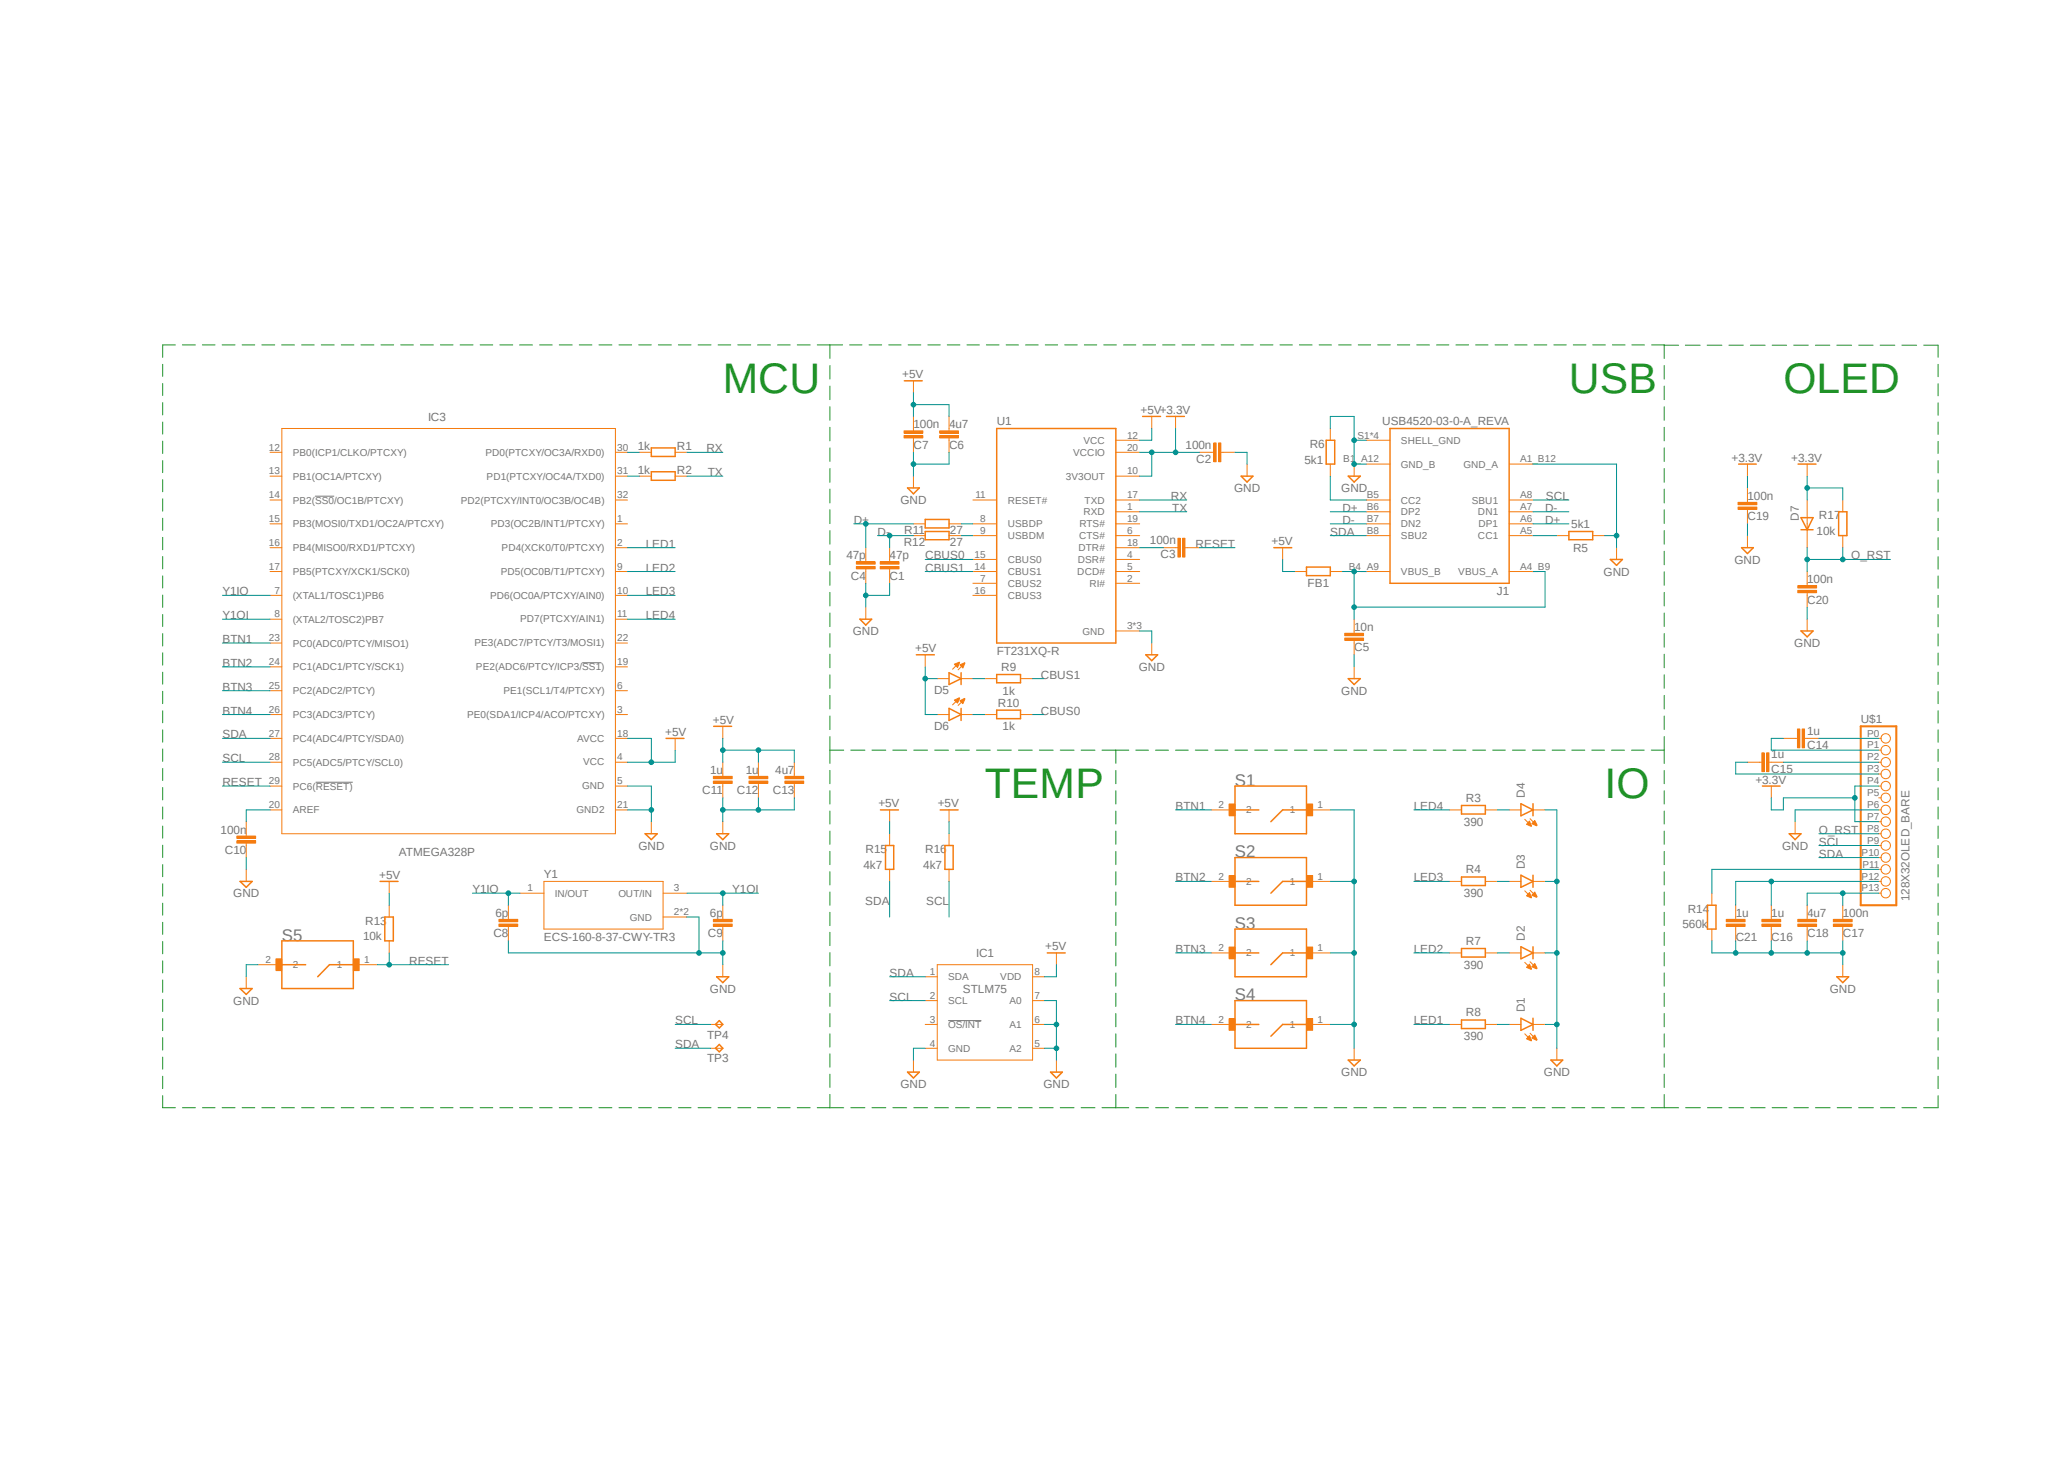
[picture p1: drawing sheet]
<svg xmlns="http://www.w3.org/2000/svg" width="297mm" height="210mm" viewBox="0 0 297 210" stroke-linecap="round" stroke-linejoin="round" font-family="sans-serif">
<path d="M0 24.9l297.1 160.1M297.1 24.9l-297.1 160.1" fill="none" stroke="#fff" stroke-width=".14"/>
<path d="M45.3 71.4h2.8M83.8 95.3h2.7M45.4 112.5h5.4M136.4 146.8h4.8" fill="none" stroke="#757575" stroke-width=".14"/>
<path d="M218.9 146.5l1.7 .9-1.7 .8zM220.6 146.5v1.7" fill="none" stroke="#f57c10" stroke-width=".21"/>
<path d="M217.2 147.4h1.7M219.4 148.7l.9 .9M220.2 148.6l.9 1M220.6 147.4h1.7" fill="none" stroke="#f57c10" stroke-width=".14"/>
<path d="M220.1 149l.2 .7-.6-.3z" fill-rule="evenodd" fill="#f57c10"/>
<path d="M220.1 149l.2 .7-.6-.3z" fill="none" stroke="#f57c10" stroke-width=".14"/>
<path d="M220.9 148.9l.3 .7h-.1l-.7-.3z" fill-rule="evenodd" fill="#f57c10"/>
<path d="M217.2 137.1h1.7M219.4 138.4l.9 1M220.2 138.3l.9 1M220.6 137.1h1.7M220.9 148.9l.3 .7h-.1l-.7-.3z" fill="none" stroke="#f57c10" stroke-width=".14"/>
<path d="M218.9 136.2l1.7 .9-1.7 .8zM220.6 136.2v1.7" fill="none" stroke="#f57c10" stroke-width=".21"/>
<path d="M220.1 138.7l.2 .7-.6-.3z" fill-rule="evenodd" fill="#f57c10"/>
<path d="M220.1 138.7l.2 .7-.6-.3z" fill="none" stroke="#f57c10" stroke-width=".14"/>
<path d="M220.9 138.6l.3 .7-.1 .1-.7-.3z" fill-rule="evenodd" fill="#f57c10"/>
<path d="M217.2 126.8h1.7M219.4 128.1l.9 1M220.2 128.1l.9 .9M220.6 126.8h1.7M220.9 138.6l.3 .7-.1 .1-.7-.3z" fill="none" stroke="#f57c10" stroke-width=".14"/>
<path d="M218.9 125.9l1.7 .9-1.7 .8zM220.6 125.9v1.7" fill="none" stroke="#f57c10" stroke-width=".21"/>
<path d="M220.1 128.4l.2 .8-.6-.3z" fill-rule="evenodd" fill="#f57c10"/>
<path d="M220.1 128.4l.2 .8-.6-.3z" fill="none" stroke="#f57c10" stroke-width=".14"/>
<path d="M220.9 128.3l.3 .7-.1 .1-.7-.3z" fill-rule="evenodd" fill="#f57c10"/>
<path d="M217.2 116.5h1.7M219.4 117.9l.9 .9M220.2 117.8l.9 .9M220.6 116.5h1.7M220.9 128.3l.3 .7-.1 .1-.7-.3z" fill="none" stroke="#f57c10" stroke-width=".14"/>
<path d="M218.9 115.6l1.7 .9-1.7 .8zM220.6 115.6v1.7" fill="none" stroke="#f57c10" stroke-width=".21"/>
<path d="M220.1 118.1l.2 .8-.6-.3z" fill-rule="evenodd" fill="#f57c10"/>
<path d="M220.1 118.1l.2 .8-.6-.3z" fill="none" stroke="#f57c10" stroke-width=".14"/>
<path d="M220.9 118l.3 .7-.1 .1-.7-.3z" fill-rule="evenodd" fill="#f57c10"/>
<g fill="none" stroke="#f57c10" stroke-width=".14">
<path d="M38.9 75.4h1.7M38.9 71.9h1.7M38.9 65.1h1.7M38.9 68.5h1.7M38.9 78.8h1.7M40.6 61.6h48v58.3h-48zM88.6 75.4h1.7M88.6 71.9h1.7M88.6 65.1h1.7M88.6 68.5h1.7M88.6 78.8h1.7M194.9 66.8v1.7"/>
<path d="M196.6 66.8h3.4M196.6 75.4h3.4M196.6 77h3.4M196.6 71.9h3.4M196.6 73.6h3.4M196.6 63.3h3.4M217.2 66.8h3.4M217.2 75.4h3.4M217.2 77h3.4M217.2 71.9h3.4M217.2 73.6h3.4M232.6 78.8v1.7"/>
<path d="M38.9 82.2h1.7M38.9 99.4h1.7M38.9 85.6h1.7M38.9 89.1h1.7M38.9 95.9h1.7M38.9 92.5h1.7M88.6 82.2h1.7M88.6 99.4h1.7M88.6 85.6h1.7M88.6 89.1h1.7M88.6 95.9h1.7M88.6 92.5h1.7"/>
<path d="M196.6 82.2h3.4M217.2 82.2h3.4M38.9 113.1h1.7M38.9 109.6h1.7M38.9 106.2h1.7M38.9 102.8h1.7M38.9 116.5h1.7M88.6 113.1h1.7M88.6 109.6h1.7M88.6 106.2h1.7M88.6 102.8h1.7M88.6 116.5h1.7"/>
<path d="M220.9 118l.3 .7-.1 .1-.7-.3zM134.9 138.8h13.7v13.7h-13.7zM131.4 152.5v1.7M133.1 143.9h1.8M133.1 140.5h1.8M133.1 147.4h1.8M133.1 150.8h1.8M148.6 143.9h1.7M148.6 140.5h1.7M148.6 147.4h1.7M148.6 150.8h1.7M152 152.5v1.7"/>
<path d="M194.9 150.8v1.7"/>
</g>
<path d="M194 68.5h1.7l-.8 .8zM200 61.6h17.2v22.3h-17.2zM231.7 80.5h1.8l-.9 .8zM130.6 154.2h1.7l-.9 .9zM151.2 154.2h1.7l-.9 .9zM177.7 143.9h10.3v6.9h-10.3zM177.7 147.4h3.4M188 147.4h-3.4l-1.7 1.7M194 152.5h1.7l-.8 .8z" fill="none" stroke="#f57c10" stroke-width=".21"/>
<path d="M176.9 146.5h.8v1.7h-.8z" fill-rule="evenodd" fill="#f57c10"/>
<path d="M176.9 146.5h.8v1.7h-.8z" fill="none" stroke="#f57c10" stroke-width=".14"/>
<path d="M188 146.5h.9v1.7h-.9z" fill-rule="evenodd" fill="#f57c10"/>
<path d="M174.3 147.4h3.4M188 147.4h3.4M188 146.5h.9v1.7h-.9z" fill="none" stroke="#f57c10" stroke-width=".14"/>
<path d="M177.7 123.4h10.3v6.8h-10.3zM177.7 126.8h3.4M188 126.8h-3.4l-1.7 1.7" fill="none" stroke="#f57c10" stroke-width=".21"/>
<path d="M176.9 125.9h.8v1.7h-.8z" fill-rule="evenodd" fill="#f57c10"/>
<path d="M176.9 125.9h.8v1.7h-.8z" fill="none" stroke="#f57c10" stroke-width=".14"/>
<path d="M188 125.9h.9v1.7h-.9z" fill-rule="evenodd" fill="#f57c10"/>
<path d="M174.3 126.8h3.4M188 126.8h3.4M188 125.9h.9v1.7h-.9z" fill="none" stroke="#f57c10" stroke-width=".14"/>
<path d="M177.7 113.1h10.3v6.8h-10.3zM177.7 116.5h3.4M188 116.5h-3.4l-1.7 1.7" fill="none" stroke="#f57c10" stroke-width=".21"/>
<path d="M176.9 115.7h.8v1.6h-.8z" fill-rule="evenodd" fill="#f57c10"/>
<path d="M176.9 115.7h.8v1.6h-.8z" fill="none" stroke="#f57c10" stroke-width=".14"/>
<path d="M188 115.7h.9v1.6h-.9z" fill-rule="evenodd" fill="#f57c10"/>
<path d="M174.3 116.5h3.4M188 116.5h3.4M188 115.7h.9v1.6h-.9z" fill="none" stroke="#f57c10" stroke-width=".14"/>
<path d="M177.7 133.6h10.3v6.9h-10.3zM177.7 137.1h3.4M188 137.1h-3.4l-1.7 1.7" fill="none" stroke="#f57c10" stroke-width=".21"/>
<path d="M176.9 136.2h.8v1.7h-.8z" fill-rule="evenodd" fill="#f57c10"/>
<path d="M176.9 136.2h.8v1.7h-.8z" fill="none" stroke="#f57c10" stroke-width=".14"/>
<path d="M188 136.2h.9v1.7h-.9z" fill-rule="evenodd" fill="#f57c10"/>
<g fill="none" stroke="#f57c10" stroke-width=".14">
<path d="M131.4 54.8v1.7M131.4 59.9v2.1M136.6 59.9v2.1M165.7 59.9v1.7M169.2 59.9v1.7M124.6 78.8v2M128 78.8v2M130.1 62h2.7v.3h-2.7zM130.1 62.7h2.7v.3h-2.7zM131.4 77h1.7M131.4 75.4h1.7M131.4 63v2.1"/>
<path d="M131.4 68.5v1.7M135.2 62h2.7v.3h-2.7zM135.2 62.7h2.7v.3h-2.7zM136.6 77h1.7M136.6 75.4h1.7M136.6 63v2.1M140 77h3.4M140 75.4h3.4M140 71.9h3.4M160.6 77h3.4M160.6 78.8h3.4M160.6 63.3h3.4"/>
<path d="M160.6 65.1h3.4M160.6 68.5h3.4M160.6 75.4h3.4M160.6 71.9h3.4M160.6 73.6h3.4M167.4 78.8h2.1M169.5 77.4h.3v2.7h-.3zM170.2 77.4h.3v2.7h-.3zM170.5 78.8h2.1M179.5 66.8v1.7M184.6 78.8v1.7M191.4 61.6v1.7"/>
<path d="M191.4 66.8v1.7M224 77h1.8M229.2 77h1.7M123.2 80.8h2.7v.4h-2.7zM123.2 81.5h2.7v.3h-2.7zM124.6 81.9v2M124.6 87.3v1.8M126.7 80.8h2.7v.4h-2.7zM126.7 81.5h2.7v.3h-2.7zM128 81.9v2M134.9 97.6h1.7M138 95.3l-.9 1"/>
<path d="M138.3 97.6h1.7M138.8 95.4l-.9 1M140 82.2h3.4M140 80.5h3.4M140 83.9h3.4M140 85.6h3.4M160.6 82.2h3.4M160.6 90.8h3.4M160.6 80.5h3.4M160.6 83.9h3.4M165.7 92.5v1.7M186.3 82.2h1.7"/>
<path d="M191.4 82.2h1.8M193.5 91.1h2.7v.3h-2.7zM193.5 91.8h2.7v.3h-2.7zM194.9 89.1v2M194.9 92.1v2.1M194.9 95.9v1.7M174.3 137.1h3.4M188 137.1h3.4M188 136.2h.9v1.7h-.9z"/>
</g>
<g fill="none" stroke="#f57c10" stroke-width=".21">
<path d="M130.1 54.8h2.6M164.4 59.9h2.6M167.9 59.9h2.5M130.6 70.2h1.7l-.9 .8zM133.1 76.5h3.5v1.1h-3.5zM133.1 74.7h3.5v1.2h-3.5zM143.4 61.6h17.2v30.9h-17.2zM178.6 68.5h1.7l-.8 .8zM183.3 78.8h2.6M190.8 63.3h1.3v3.5h-1.3zM225.8 76.5h3.4v1.1h-3.4zM123.7 89.1h1.7l-.8 .8z"/>
<path d="M136.6 96.8l1.7 .8-1.7 .9zM138.3 96.8v1.7M164.9 94.2h1.7l-.9 .8zM188 81.6h3.4v1.2h-3.4zM194 97.6h1.7l-.8 .9z"/>
</g>
<path d="M130.1 62.1h2.7M130.1 62.8h2.7M135.2 62.1h2.7M135.2 62.8h2.7M169.7 77.4v2.7M170.3 77.4v2.7M123.2 81h2.7M123.2 81.7h2.7M126.7 81h2.7M126.7 81.7h2.7M193.5 91.3h2.7M193.5 91.9h2.7" fill="none" stroke="#f57c10" stroke-width=".34"/>
<path d="M137.3 95.5l.8-.2-.3 .7z" fill-rule="evenodd" fill="#f57c10"/>
<path d="M137.3 95.5l.8-.2-.3 .7z" fill="none" stroke="#f57c10" stroke-width=".14"/>
<path d="M138.1 95.6l.8-.2-.3 .7z" fill-rule="evenodd" fill="#f57c10"/>
<path d="M138.1 95.6l.8-.2-.3 .7zM134.9 102.8h1.7M138 100.5l-.9 .9M138.3 102.8h1.7M138.8 100.5l-.9 1" fill="none" stroke="#f57c10" stroke-width=".14"/>
<path d="M136.6 101.9l1.7 .9-1.7 .8zM138.3 101.9v1.7" fill="none" stroke="#f57c10" stroke-width=".21"/>
<path d="M137.3 100.7l.7-.3 .1 .1-.3 .6z" fill-rule="evenodd" fill="#f57c10"/>
<path d="M137.3 100.7l.7-.3 .1 .1-.3 .6z" fill="none" stroke="#f57c10" stroke-width=".14"/>
<path d="M138.1 100.8l.7-.3h.1l-.3 .7z" fill-rule="evenodd" fill="#f57c10"/>
<g fill="none" stroke="#f57c10" stroke-width=".14">
<path d="M92 65.1h1.7M92 68.5h1.7M97.2 65.1h1.6M97.2 68.5h1.6M172.6 65.1h2M174.7 63.7h.3v2.7h-.3zM175.3 63.7h.4v2.7h-.4zM175.7 65.1h2M35.4 118.2v2.1M93.7 118.2v1.7M97.2 106.2v1.7M138.1 100.8l.7-.3h.1l-.3 .7z"/>
<path d="M208.6 116.5h1.7M213.7 116.5h1.7M34.1 120.3h2.7v.3h-2.7zM34.1 120.9h2.7v.4h-2.7zM35.4 121.3v2.1M35.4 125.1v1.7M71.8 132.2h2.7v.4h-2.7zM71.8 132.9h2.7v.4h-2.7zM73.2 130.2v2M73.2 133.3v2M74.8 128.5h3.5M78.3 126.8h17.1v6.8h-17.1z"/>
<path d="M95.4 128.5h3.4M95.4 131.9h3.4M102.7 132.2h2.7v.4h-2.7zM102.7 132.9h2.7v.4h-2.7zM104 130.2v2M104 133.3v2M104 138.8v1.7M152 137.1v1.7M208.6 126.8h1.7M208.6 137.1h1.7M213.7 126.8h1.7M213.7 137.1h1.7"/>
<path d="M208.6 147.4h1.7M213.7 147.4h1.7"/>
</g>
<path d="M174.8 63.7v2.7M175.5 63.7v2.7M34.1 120.4h2.7M34.1 121.1h2.7M71.8 132.4h2.7M71.8 133.1h2.7M102.7 132.4h2.7M102.7 133.1h2.7" fill="none" stroke="#f57c10" stroke-width=".34"/>
<g fill="none" stroke="#f57c10" stroke-width=".21">
<path d="M93.7 64.4h3.5v1.3h-3.5zM93.7 67.9h3.5v1.2h-3.5zM92.8 119.9h1.8l-.9 .9zM95.8 106.2h2.6M210.3 115.9h3.4v1.2h-3.4zM34.5 126.8h1.8l-.9 .8zM40.6 135.3h10.2v6.9h-10.2zM40.6 138.8h3.4M50.8 138.8h-3.4l-1.7 1.7M150.7 137.1h2.6M210.3 126.2h3.4v1.2h-3.4zM210.3 136.4h3.4v1.3h-3.4z"/>
<path d="M103.1 140.5h1.8l-.9 .9zM210.3 146.7h3.4v1.3h-3.4z"/>
</g>
<path d="M39.7 137.9h.9v1.7h-.9z" fill-rule="evenodd" fill="#f57c10"/>
<path d="M39.7 137.9h.9v1.7h-.9z" fill="none" stroke="#f57c10" stroke-width=".14"/>
<path d="M50.8 137.9h.9v1.7h-.9z" fill-rule="evenodd" fill="#f57c10"/>
<g fill="none" stroke="#f57c10" stroke-width=".14">
<path d="M250.1 72.3h2.7v.3h-2.7zM250.1 72.9h2.7v.4h-2.7zM251.5 66.8v1.7M251.5 70.2v2.1M251.5 73.3v2.1M251.5 77v1.8M260.1 66.8v1.7M260.1 71.9v6.9M265.2 71.9v1.7M265.2 77v1.8M133.1 94.2v1.7M141.7 97.6h1.7"/>
<path d="M146.9 97.6h1.7M258.7 84.2h2.7v.4h-2.7zM258.7 84.9h2.7v.4h-2.7zM260.1 82.2v2M260.1 85.3v2M260.1 89.1v1.7M102.7 111.7h2.7v.3h-2.7zM102.7 112.4h2.7v.3h-2.7zM104 104.5v1.7M104 109.6v2.1M104 112.7v2.1M104 118.2v1.7"/>
<path d="M107.8 111.7h2.7v.3h-2.7zM107.8 112.4h2.7v.3h-2.7zM109.1 109.6v2.1M109.1 112.7v2.1M112.9 111.7h2.8v.3h-2.8zM112.9 112.4h2.8v.3h-2.8zM114.3 109.6v2.1M114.3 112.7v2.1M128 116.5v1.7M128 119.9v1.7M136.6 116.5v1.7M136.6 119.9v1.7"/>
<path d="M141.7 102.8h1.7M146.9 102.8h1.7M251.5 109.6h2M253.5 108.3h.4v2.7h-.4zM254.2 108.3h.4v2.7h-.4zM254.6 109.6h2M254.9 113.1v1.7M256.6 106.2h2.1M258.3 118.2v1.7M258.7 104.9h.3v2.7h-.3zM259.3 104.9h.4v2.7h-.4zM259.7 106.2h2"/>
<path d="M270.3 106.2h.4M270.3 107.9h.4M270.3 109.6h.4M270.3 111.3h.4M270.3 113.1h.4M270.3 114.8h.4M270.3 116.5h.4M270.3 118.2h.4M270.3 119.9h.4M37.1 138.8h3.5M50.8 137.9h.9v1.7h-.9zM50.8 138.8h3.5"/>
<path d="M56 126.8v1.7M56 130.2v1.7M56 135.3v1.8M128 125.1v1.7M136.6 125.1v1.7M246.3 128.5v1.7M246.3 133.6v1.7M248.4 132.2h2.7v.4h-2.7zM248.4 132.9h2.7v.4h-2.7zM249.8 130.2v2M249.8 133.3v2M253.5 132.2h2.7v.4h-2.7z"/>
<path d="M253.5 132.9h2.7v.4h-2.7zM254.9 130.2v2M254.9 133.3v2M258.7 132.2h2.7v.4h-2.7zM258.7 132.9h2.7v.4h-2.7zM260.1 130.2v2M260.1 133.3v2M263.8 132.2h2.7v.4h-2.7zM263.8 132.9h2.7v.4h-2.7zM265.2 130.2v2M265.2 133.3v2M265.2 138.8v1.7"/>
<path d="M270.3 121.6h.4M270.3 123.4h.4M270.3 125.1h.4M270.3 126.8h.4M270.3 128.5h.4M35.4 140.5v1.7M102.3 150.8h1.7M102.3 147.4h1.7M224 150.8v1.7"/>
<circle cx="271.4" cy="107.9" r=".68"/>
<circle cx="271.4" cy="111.3" r=".68"/>
<circle cx="271.4" cy="113.1" r=".68"/>
<circle cx="271.4" cy="114.8" r=".68"/>
<circle cx="271.4" cy="118.2" r=".68"/>
<circle cx="271.4" cy="106.2" r=".68"/>
<circle cx="271.4" cy="109.6" r=".68"/>
<circle cx="271.4" cy="119.9" r=".68"/>
<circle cx="271.4" cy="116.5" r=".68"/>
<circle cx="271.4" cy="123.4" r=".68"/>
<circle cx="271.4" cy="126.8" r=".68"/>
<circle cx="271.4" cy="121.6" r=".68"/>
<circle cx="271.4" cy="128.5" r=".68"/>
<circle cx="271.4" cy="125.1" r=".68"/>
</g>
<g fill="none" stroke="#f57c10" stroke-width=".21">
<path d="M250.2 66.8h2.5M250.6 78.8h1.7l-.8 .8zM258.7 66.8h2.6M259.2 74.5h1.7l-.8 1.7zM259.2 76.2h1.7M264.6 73.6h1.2v3.4h-1.2zM131.9 94.2h2.6M143.4 97h3.5v1.2h-3.5zM259.2 90.8h1.7l-.8 .8zM102.7 104.5h2.6M103.1 119.9h1.8l-.9 .9zM126.7 116.5h2.6"/>
<path d="M135.3 116.5h2.6M143.4 102.2h3.5v1.2h-3.5zM253.6 113.1h2.6M257.5 119.9h1.7l-.9 .9zM54.7 126.8h2.6M55.4 131.9h1.2v3.4h-1.2zM127.4 121.6h1.2v3.5h-1.2zM136 121.6h1.2v3.5h-1.2zM245.7 130.2h1.2v3.4h-1.2zM34.5 142.2h1.8l-.9 .8zM103 150.8l.5-.6 .5 .6-.5 .5zM103 147.4l.5-.6 .5 .6-.5 .5z"/>
<path d="M223.2 152.5h1.7l-.9 .8zM264.3 140.5h1.7l-.8 .9z"/>
</g>
<g fill="none" stroke="#f57c10" stroke-width=".34">
<path d="M250.1 72.4h2.7M250.1 73.1h2.7M258.7 84.4h2.7M258.7 85.1h2.7M102.7 111.8h2.7M102.7 112.5h2.7M107.8 111.8h2.7M107.8 112.5h2.7M112.9 111.8h2.8M112.9 112.5h2.8M253.7 108.3v2.7M254.4 108.3v2.7"/>
<path d="M258.8 104.9v2.7M259.5 104.9v2.7M248.4 132.4h2.7M248.4 133.1h2.7M253.5 132.4h2.7M253.5 133.1h2.7M258.7 132.4h2.7M258.7 133.1h2.7M263.8 132.4h2.7M263.8 133.1h2.7"/>
</g>
<path d="M267.8 104.5h5.1v25.7h-5.1z" fill="none" stroke="#f57c10" stroke-width=".3"/>
<g fill="none" stroke="#009292" stroke-width=".14">
<path d="M90.3 78.8h6.9M90.3 82.2h6.9M90.3 85.6h6.9M90.3 89.1h6.9M191.4 116.5h3.5v34.3M203.5 116.5h5.1M215.4 116.5h1.8M191.4 137.1h3.5M191.4 126.8h3.5M203.5 137.1h5.1M203.5 126.8h5.1M215.4 137.1h1.8"/>
<path d="M215.4 126.8h1.8M191.4 147.4h3.5M203.5 147.4h5.1M215.4 147.4h1.8"/>
</g>
<circle cx="194.9" cy="126.8" r=".33" fill="#009292"/>
<circle cx="194.9" cy="126.8" r=".33" fill="none" stroke="#009292" stroke-width=".14"/>
<circle cx="194.9" cy="137.1" r=".33" fill="#009292"/>
<circle cx="194.9" cy="137.1" r=".33" fill="none" stroke="#009292" stroke-width=".14"/>
<circle cx="194.9" cy="147.4" r=".33" fill="#009292"/>
<g fill="none" stroke="#009292" stroke-width=".14">
<path d="M150.3 150.8h1.7M150.3 143.9h1.7v8.6M150.3 147.4h1.7"/>
<circle cx="194.9" cy="147.4" r=".33"/>
</g>
<circle cx="152" cy="150.8" r=".33" fill="#009292"/>
<circle cx="152" cy="150.8" r=".33" fill="none" stroke="#009292" stroke-width=".14"/>
<circle cx="152" cy="147.4" r=".33" fill="#009292"/>
<g fill="none" stroke="#009292" stroke-width=".14">
<path d="M220.6 66.8h12v12M230.9 77h1.7M133.1 150.8h-1.7v1.7"/>
<circle cx="152" cy="147.4" r=".33"/>
</g>
<circle cx="232.6" cy="77" r=".33" fill="#009292"/>
<g fill="none" stroke="#009292" stroke-width=".14">
<path d="M191.4 61.6v-1.7h3.5v6.9h1.7M194.9 63.3h1.7"/>
<circle cx="232.6" cy="77" r=".33"/>
</g>
<circle cx="194.9" cy="63.3" r=".33" fill="#009292"/>
<circle cx="194.9" cy="63.3" r=".33" fill="none" stroke="#009292" stroke-width=".14"/>
<circle cx="194.9" cy="66.8" r=".33" fill="#009292"/>
<g fill="none" stroke="#009292" stroke-width=".14">
<path d="M177.7 65.1h1.8v1.7M124.6 83.9v3.4"/>
<circle cx="194.9" cy="66.8" r=".33"/>
</g>
<circle cx="124.6" cy="85.6" r=".33" fill="#009292"/>
<g fill="none" stroke="#009292" stroke-width=".14">
<path d="M131.4 65.1v3.4M136.6 65.1v1.7h-5.2M128 83.9v1.7h-3.4M194.9 94.2v1.7"/>
<circle cx="124.6" cy="85.6" r=".33"/>
</g>
<circle cx="131.4" cy="66.8" r=".33" fill="#009292"/>
<g fill="none" stroke="#009292" stroke-width=".14">
<path d="M164 90.8h1.7v1.7M73.2 135.3v1.8h30.8M98.8 131.9h1.8v5.2M104 135.3v3.5"/>
<circle cx="131.4" cy="66.8" r=".33"/>
</g>
<circle cx="104" cy="137.1" r=".33" fill="#009292"/>
<circle cx="104" cy="137.1" r=".33" fill="none" stroke="#009292" stroke-width=".14"/>
<circle cx="100.6" cy="137.1" r=".33" fill="#009292"/>
<g fill="none" stroke="#009292" stroke-width=".14">
<path d="M90.3 113.1h3.4v5.1M90.3 116.5h3.4"/>
<circle cx="100.6" cy="137.1" r=".33"/>
</g>
<circle cx="93.7" cy="116.5" r=".33" fill="#009292"/>
<g fill="none" stroke="#009292" stroke-width=".14">
<path d="M104 114.8v3.4M109.1 114.8v1.7M114.3 114.8v1.7h-10.3M35.4 123.4v1.7M37.1 138.8h-1.7v1.7"/>
<circle cx="93.7" cy="116.5" r=".33"/>
</g>
<circle cx="109.1" cy="116.5" r=".33" fill="#009292"/>
<circle cx="109.1" cy="116.5" r=".33" fill="none" stroke="#009292" stroke-width=".14"/>
<circle cx="104" cy="116.5" r=".33" fill="#009292"/>
<g fill="none" stroke="#009292" stroke-width=".14">
<path d="M222.3 116.5h1.7v34.3M222.3 137.1h1.7M222.3 126.8h1.7M222.3 147.4h1.7"/>
<circle cx="104" cy="116.5" r=".33"/>
</g>
<circle cx="224" cy="147.4" r=".33" fill="#009292"/>
<circle cx="224" cy="147.4" r=".33" fill="none" stroke="#009292" stroke-width=".14"/>
<circle cx="224" cy="137.1" r=".33" fill="#009292"/>
<circle cx="224" cy="137.1" r=".33" fill="none" stroke="#009292" stroke-width=".14"/>
<circle cx="224" cy="126.8" r=".33" fill="#009292"/>
<g fill="none" stroke="#009292" stroke-width=".14">
<path d="M165.7 65.1v3.4h-1.7M169.2 61.6v3.5h-5.2M191.4 77h5.2M220.6 71.9h5.2M251.5 75.4v1.6M32 92.5h6.9M32 95.9h6.9M32 99.4h6.9M260.1 87.3v1.8M32 102.8h6.9M32 106.2h6.9M32 109.6h6.9"/>
<path d="M169.2 116.5h5.1M270.3 116.5h-12v1.7M128 126.8v5.1M136.6 126.8v5.1M169.2 126.8h5.1M169.2 137.1h5.1M261.7 123.4h8.6M261.7 121.6h8.6M97.2 147.4h5.1M97.2 150.8h5.1M128 140.5h5.1M128 143.9h5.1"/>
<path d="M169.2 147.4h5.1"/>
<circle cx="224" cy="126.8" r=".33"/>
</g>
<circle cx="165.7" cy="65.1" r=".33" fill="#009292"/>
<g fill="none" stroke="#009292" stroke-width=".14">
<path d="M169.2 65.1h3.4"/>
<circle cx="165.7" cy="65.1" r=".33"/>
</g>
<circle cx="169.2" cy="65.1" r=".33" fill="#009292"/>
<g fill="none" stroke="#009292" stroke-width=".14">
<path d="M254.9 114.8v1.7h1.7v-1.7h10.3M270.3 113.1h-3.4v5.1h3.4"/>
<circle cx="169.2" cy="65.1" r=".33"/>
</g>
<circle cx="266.9" cy="114.8" r=".33" fill="#009292"/>
<g fill="none" stroke="#009292" stroke-width=".14">
<path d="M251.5 68.5v1.7M260.1 70.2h5.1v1.7M260.1 68.5v3.4"/>
<circle cx="266.9" cy="114.8" r=".33"/>
</g>
<circle cx="260.1" cy="70.2" r=".33" fill="#009292"/>
<g fill="none" stroke="#009292" stroke-width=".14">
<path d="M122.9 75.4h8.5M124.6 75.4v3.4M191.4 73.6h5.2M220.6 75.4h5.2"/>
<circle cx="260.1" cy="70.2" r=".33"/>
</g>
<circle cx="124.6" cy="75.4" r=".33" fill="#009292"/>
<g fill="none" stroke="#009292" stroke-width=".14">
<path d="M126.3 77h5.1M128 77v1.8M191.4 75.4h5.2M220.6 73.6h5.2"/>
<circle cx="124.6" cy="75.4" r=".33"/>
</g>
<circle cx="128" cy="77" r=".33" fill="#009292"/>
<g fill="none" stroke="#009292" stroke-width=".14">
<path d="M131.4 56.5v3.4M165.7 61.6v1.7h-1.7M191.4 68.5v3.4h5.2M220.6 77h3.4M184.6 80.5v1.7h1.7"/>
<circle cx="128" cy="77" r=".33"/>
</g>
<circle cx="131.4" cy="58.2" r=".33" fill="#009292"/>
<g fill="none" stroke="#009292" stroke-width=".14">
<path d="M131.4 58.2h5.2v1.7M90.3 106.2h3.4v3.4M97.2 107.9v1.7h-6.9"/>
<circle cx="131.4" cy="58.2" r=".33"/>
</g>
<circle cx="93.7" cy="109.6" r=".33" fill="#009292"/>
<g fill="none" stroke="#009292" stroke-width=".14">
<path d="M104 109.6v-1.7h10.3v1.7M109.1 107.9v1.7M56 128.5v1.7M152 138.8v1.7h-1.7"/>
<circle cx="93.7" cy="109.6" r=".33"/>
</g>
<circle cx="109.1" cy="107.9" r=".33" fill="#009292"/>
<g fill="none" stroke="#009292" stroke-width=".14">
<path d="M104 106.2v1.7"/>
<circle cx="109.1" cy="107.9" r=".33"/>
</g>
<circle cx="104" cy="107.9" r=".33" fill="#009292"/>
<g fill="none" stroke="#009292" stroke-width=".14">
<path d="M133.1 95.9v6.9h1.8M133.1 97.6h1.8"/>
<circle cx="104" cy="107.9" r=".33"/>
</g>
<circle cx="133.1" cy="97.6" r=".33" fill="#009292"/>
<g fill="none" stroke="#009292" stroke-width=".14">
<path d="M90.3 68.5h1.7M90.3 65.1h1.7M98.8 68.5h5.2M98.8 65.1h5.2M164 73.6h6.8M164 71.9h6.8M193.2 82.2h3.4M194.9 82.2v5.1h27.4v-5.1h-1.7M128 118.2v1.7M136.6 118.2v1.7"/>
<circle cx="133.1" cy="97.6" r=".33"/>
</g>
<circle cx="194.9" cy="82.2" r=".33" fill="#009292"/>
<g fill="none" stroke="#009292" stroke-width=".14">
<path d="M194.9 87.3v1.8"/>
<circle cx="194.9" cy="82.2" r=".33"/>
</g>
<circle cx="194.9" cy="87.3" r=".33" fill="#009292"/>
<g fill="none" stroke="#009292" stroke-width=".14">
<path d="M164 78.8h3.4M172.6 78.8h5.1M32 113.1h6.9M54.3 138.8h10.3M56 137.1v1.7"/>
<circle cx="194.9" cy="87.3" r=".33"/>
</g>
<circle cx="56" cy="138.8" r=".33" fill="#009292"/>
<g fill="none" stroke="#009292" stroke-width=".14">
<path d="M138.3 75.4h1.7M138.3 77h1.7M133.1 82.2h6.9M133.1 80.5h6.9M148.6 97.6h1.6M148.6 102.8h1.6M98.8 128.5h10.3M104 128.5v1.7"/>
<circle cx="56" cy="138.8" r=".33"/>
</g>
<circle cx="104" cy="128.5" r=".33" fill="#009292"/>
<g fill="none" stroke="#009292" stroke-width=".14">
<path d="M32 89.1h6.9M68 128.5h6.8M73.2 128.5v1.7"/>
<circle cx="104" cy="128.5" r=".33"/>
</g>
<circle cx="73.2" cy="128.5" r=".33" fill="#009292"/>
<g fill="none" stroke="#009292" stroke-width=".14">
<path d="M260.1 78.8v3.4M265.2 78.8v1.7M32 85.6h6.9M140 97.6h1.7M260.1 80.5h11.9M38.9 116.5h-3.5v1.7M140 102.8h1.7M251.5 109.6h-1.7v1.7h20.5M256.6 106.2h-1.7v1.7h15.4M256.6 109.6h13.7M261.7 106.2h8.6M261.7 119.9h8.6"/>
<circle cx="73.2" cy="128.5" r=".33"/>
</g>
<circle cx="260.1" cy="80.5" r=".33" fill="#009292"/>
<circle cx="260.1" cy="80.5" r=".33" fill="none" stroke="#009292" stroke-width=".14"/>
<circle cx="265.2" cy="80.5" r=".33" fill="#009292"/>
<g fill="none" stroke="#009292" stroke-width=".14">
<path d="M254.9 126.8v3.4M270.3 125.1h-24v3.4M270.3 126.8h-20.5v3.4"/>
<circle cx="265.2" cy="80.5" r=".33"/>
</g>
<circle cx="254.9" cy="126.8" r=".33" fill="#009292"/>
<g fill="none" stroke="#009292" stroke-width=".14">
<path d="M265.2 128.5v1.7M270.3 128.5h-10.2v1.7"/>
<circle cx="254.9" cy="126.8" r=".33"/>
</g>
<circle cx="265.2" cy="128.5" r=".33" fill="#009292"/>
<g fill="none" stroke="#009292" stroke-width=".14">
<path d="M246.3 135.3v1.8h18.9M254.9 135.3v1.8M260.1 135.3v1.8M265.2 135.3v3.5"/>
<circle cx="265.2" cy="128.5" r=".33"/>
</g>
<circle cx="254.9" cy="137.1" r=".33" fill="#009292"/>
<circle cx="254.9" cy="137.1" r=".33" fill="none" stroke="#009292" stroke-width=".14"/>
<circle cx="260.1" cy="137.1" r=".33" fill="#009292"/>
<circle cx="260.1" cy="137.1" r=".33" fill="none" stroke="#009292" stroke-width=".14"/>
<circle cx="265.2" cy="137.1" r=".33" fill="#009292"/>
<circle cx="265.2" cy="137.1" r=".33" fill="none" stroke="#009292" stroke-width=".14"/>
<circle cx="249.8" cy="137.1" r=".33" fill="#009292"/>
<g fill="none" stroke="#009292" stroke-width=".14">
<path d="M249.8 135.3v1.8"/>
<circle cx="249.8" cy="137.1" r=".33"/>
</g>
<g fill="none" stroke="#209228" stroke-width=".14">
<path d="M23.4 52.4v1.7M23.4 55.2v1.7M23.4 57.9v1.8M25.2 49.6h-1.8v1.8M26.2 49.6h1.9M29.1 49.6h1.8M32 49.6h1.8M34.8 49.6h1.9M37.7 49.6h1.8M40.5 49.6h1.9M43.4 49.6h1.8M46.2 49.6h1.9"/>
<path d="M49.1 49.6h1.8M51.9 49.6h1.9M54.8 49.6h1.8M57.7 49.6h1.8M60.5 49.6h1.9M63.4 49.6h1.8M66.2 49.6h1.9M69.1 49.6h1.8M71.9 49.6h1.9M74.8 49.6h1.8M77.6 49.6h1.9M80.5 49.6h1.8"/>
<path d="M83.4 49.6h1.8M86.2 49.6h1.9M89.1 49.6h1.8M91.9 49.6h1.8M94.7 49.6h1.9M97.6 49.6h1.8M100.5 49.6h1.8M103.3 49.6h1.9M106.2 49.6h1.8M109 49.6h1.9M111.9 49.6h1.8M114.7 49.6h1.9"/>
<path d="M117.6 49.6h3.6M119.4 49.6v2M119.4 52.6v1.9M119.4 55.5v2M119.4 58.5v2M122.3 49.6h1.7M125.1 49.6h1.8M127.9 49.6h1.8M130.7 49.6h1.8M133.5 49.6h1.8M136.3 49.6h1.8M139.1 49.6h1.8"/>
<path d="M141.9 49.6h1.9M144.8 49.6h1.8M147.6 49.6h1.8M150.4 49.6h1.8M153.2 49.6h1.8M156 49.6h1.8M158.8 49.6h1.9M161.7 49.6h1.7M164.5 49.6h1.8M167.3 49.6h1.8M170.1 49.6h1.8M172.9 49.6h1.8"/>
<path d="M175.7 49.6h1.8M178.6 49.6h1.7M181.4 49.6h1.8M184.2 49.6h1.8M187 49.6h1.8M189.8 49.6h1.8M192.6 49.6h1.8M195.5 49.6h1.7M198.2 49.6h1.9M201.1 49.6h1.8M203.9 49.6h1.8M206.7 49.6h1.8"/>
<path d="M209.5 49.6h1.8M212.3 49.6h1.8M215.1 49.6h1.9M218 49.6h1.8M220.8 49.6h1.8M223.6 49.6h1.8M226.4 49.6h1.8M229.2 49.6h1.8M232 49.6h1.8M234.8 49.6h1.8M237.7 49.6h1.8v2M239.4 49.7h2.2"/>
<path d="M239.5 52.6v1.9M239.5 55.5v2M239.5 58.5v2M242.5 49.7h2.1M245.7 49.7h2.1M248.8 49.7h2.1M251.9 49.7h2.1M255 49.7h2.1M258.1 49.7h2.1M261.2 49.7h2.1M264.3 49.7h2.1M267.5 49.7h2"/>
<path d="M270.6 49.7h2.1M273.7 49.7h2.1M276.8 49.7h2.1v1.7M278.9 52.4v1.8M278.9 55.2v1.7M278.9 58v1.7M23.4 60.7v1.7M23.4 63.5v1.7M23.4 66.3v1.7M23.4 69v1.7M23.4 71.8v1.7M23.4 74.5v1.8"/>
<path d="M23.4 77.3v1.8M119.4 61.5v1.9M119.4 64.4v2M119.4 67.4v2M119.4 70.4v1.9M119.4 73.3v2M119.4 76.3v2M119.4 79.3v1.9M239.5 61.5v1.9M239.5 64.4v2M239.5 67.4v2M239.5 70.4v1.9"/>
<path d="M239.5 73.3v2M239.5 76.3v2M239.5 79.3v1.9M278.9 60.7v1.8M278.9 63.5v1.7M278.9 66.3v1.7M278.9 69v1.8M278.9 71.8v1.7M278.9 74.5v1.8M278.9 77.3v1.8M23.4 80.1v1.7M23.4 82.8v1.8"/>
<path d="M23.4 85.6v1.8M23.4 88.4v1.7M23.4 91.1v1.8M23.4 93.9v1.8M23.4 96.7v1.7M23.4 99.4v1.8M119.4 82.3v1.9M119.4 85.2v2M119.4 88.2v1.9M119.4 91.1v2M119.4 94.1v2M119.4 97.1v1.9"/>
<path d="M239.5 82.3v1.9M239.5 85.2v2M239.5 88.2v1.9M239.5 91.1v2M239.5 94.1v2M239.5 97.1v1.9M278.9 80.1v1.8M278.9 82.8v1.8M278.9 85.6v1.8M278.9 88.4v1.8M278.9 91.2v1.7M278.9 93.9v1.8"/>
<path d="M278.9 96.7v1.8M278.9 99.5v1.7M23.4 102.2v1.8M23.4 105v1.8M23.4 107.7v1.8M23.4 110.5v1.8M23.4 113.3v1.8M23.4 116.1v1.7M23.4 118.8v1.8M119.4 100v2M119.4 103v1.9M119.4 106v3.8"/>
<path d="M119.4 110.8v1.9M119.4 113.7v2M119.4 116.7v1.8M119.4 119.5v2M119.4 107.9h2M122.4 107.9h2.1M125.5 107.9h2M128.5 107.9h2M131.5 107.9h2M134.5 107.9h2M137.5 107.9h2M140.5 107.9h2"/>
<path d="M143.5 107.9h2M146.6 107.9h1.9M149.6 107.9h2M152.6 107.9h2M155.6 107.9h2M158.6 107.9h3.8M160.6 107.9v1.9M160.6 110.8v1.9M160.6 113.7v2M160.6 116.7v1.8M160.6 119.5v2M163.4 107.9h1.9"/>
<path d="M166.3 107.9h1.8M169.2 107.9h1.8M172 107.9h1.8M174.8 107.9h1.9M177.7 107.9h1.8M180.6 107.9h1.8M183.4 107.9h1.9M186.3 107.9h1.8M189.1 107.9h1.9M192 107.9h1.8M194.8 107.9h1.9M197.7 107.9h1.8"/>
<path d="M200.5 107.9h1.9M203.4 107.9h1.8M206.2 107.9h1.9M209.1 107.9h1.8M211.9 107.9h1.9M214.8 107.9h1.8M217.6 107.9h1.9M220.5 107.9h1.8M223.4 107.9h1.8M226.2 107.9h1.8M229.1 107.9h1.8M231.9 107.9h1.9"/>
<path d="M234.8 107.9h1.8M237.6 107.9h1.9M239.5 100v2M239.5 103v1.9M239.5 106v3.8M239.5 110.8v1.9M239.5 113.7v2M239.5 116.7v1.8M239.5 119.5v2M278.9 102.2v1.8M278.9 105v1.8M278.9 107.8v1.7"/>
<path d="M278.9 110.5v1.8M278.9 113.3v1.8M278.9 116.1v1.7M278.9 118.8v1.8M23.4 121.6v1.8M23.4 124.4v1.7M23.4 127.1v1.8M23.4 129.9v1.8M23.4 132.7v1.7M23.4 135.4v1.8M23.4 138.2v1.8M119.4 122.5v1.9"/>
<path d="M119.4 125.4v1.9M119.4 128.3v1.9M119.4 131.2v1.9M119.4 134.1v1.9M119.4 137v1.9M119.4 140v1.9M160.6 122.5v1.9M160.6 125.4v1.9M160.6 128.3v1.9M160.6 131.2v1.9M160.6 134.1v1.9M160.6 137v1.9"/>
<path d="M160.6 140v1.9M239.5 122.5v1.9M239.5 125.4v1.9M239.5 128.3v1.9M239.5 131.2v1.9M239.5 134.1v1.9M239.5 137v1.9M239.5 140v1.9M278.9 121.6v1.8M278.9 124.4v1.8M278.9 127.1v1.8M278.9 129.9v1.8"/>
<path d="M278.9 132.7v1.8M278.9 135.5v1.7M278.9 138.2v1.8M23.4 141v1.7M23.4 143.8v1.7M23.4 146.5v1.8M23.4 149.3v1.7M23.4 152.1v1.7M23.4 154.8v1.8M23.4 157.6v1.7h1.8M26.2 159.3h1.9M29.1 159.3h1.8"/>
<path d="M32 159.3h1.8M34.8 159.3h1.9M37.7 159.3h1.8M40.5 159.3h1.9M43.4 159.3h1.8M46.2 159.3h1.9M49.1 159.3h1.8M51.9 159.3h1.9M54.8 159.3h1.8M57.7 159.3h1.8M60.5 159.3h1.9M63.4 159.3h1.8"/>
<path d="M66.2 159.3h1.9M69.1 159.3h1.8M71.9 159.3h1.9M74.8 159.3h1.8M77.6 159.3h1.9M80.5 159.3h1.8M83.4 159.3h1.8M86.2 159.3h1.9M89.1 159.3h1.8M91.9 159.3h1.8M94.7 159.3h1.9M97.6 159.3h1.8"/>
<path d="M100.5 159.3h1.8M103.3 159.3h1.9M106.2 159.3h1.8M109 159.3h1.9M111.9 159.3h1.8M114.7 159.3h1.9M117.6 159.3h3.8M119.4 142.9v1.9M119.4 145.8v1.9M119.4 148.7v1.9M119.4 151.6v1.9M119.4 154.5v1.9"/>
<path d="M119.4 157.4v1.9M122.4 159.3h2.1M125.5 159.3h2M128.5 159.3h2M131.5 159.3h2M134.5 159.3h2M137.5 159.3h2M140.5 159.3h2M143.5 159.3h2M146.6 159.3h1.9M149.6 159.3h2M152.6 159.3h2"/>
<path d="M155.6 159.3h2M158.6 159.3h3.8M160.6 142.9v1.9M160.6 145.8v1.9M160.6 148.7v1.9M160.6 151.6v1.9M160.6 154.5v1.9M160.6 157.4v1.9M163.4 159.3h1.9M166.3 159.3h1.8M169.2 159.3h1.8M172 159.3h1.8"/>
<path d="M174.8 159.3h1.9M177.7 159.3h1.8M180.6 159.3h1.8M183.4 159.3h1.9M186.3 159.3h1.8M189.1 159.3h1.9M192 159.3h1.8M194.8 159.3h1.9M197.7 159.3h1.8M200.5 159.3h1.9M203.4 159.3h1.8M206.2 159.3h1.9"/>
<path d="M209.1 159.3h1.8M211.9 159.3h1.9M214.8 159.3h1.8M217.6 159.3h1.9M220.5 159.3h1.8M223.4 159.3h1.8M226.2 159.3h1.8M229.1 159.3h1.8M231.9 159.3h1.9M234.8 159.3h1.8M237.6 159.3h4M239.5 142.9v1.9"/>
<path d="M239.5 145.8v1.9M239.5 148.7v1.9M239.5 151.6v1.9M239.5 154.5v1.9M239.5 157.4v1.9M242.6 159.3h2.1M245.7 159.3h2.1M248.8 159.3h2.1M251.9 159.3h2.1M255 159.3h2.1M258.1 159.3h2.1M261.2 159.3h2.2"/>
<path d="M264.4 159.3h2M267.5 159.3h2.1M270.6 159.3h2.1M273.7 159.3h2.1M278.9 157.6v1.7h-2.1M278.9 141v1.7M278.9 143.8v1.7M278.9 146.5v1.8M278.9 149.3v1.7M278.9 152.1v1.7M278.9 154.8v1.8"/>
</g>
<g font-size="6.1" fill="#209228">
<text x="104" y="56.5">MCU</text>
<text x="225.7" y="56.5">USB</text>
<text x="256.6" y="56.5">OLED</text>
<text x="141.7" y="114.8">TEMP</text>
<text x="230.9" y="114.8">IO</text>
</g>
<g font-size="2.4" fill="#757575">
<text x="177.7" y="113">S1</text>
<text x="177.7" y="123.3">S2</text>
<text x="40.6" y="135.3">S5</text>
<text x="177.7" y="133.6">S3</text>
<text x="177.7" y="143.9">S4</text>
</g>
<g font-size="1.7" fill="#757575">
<text x="129.8" y="54.4">+5V</text>
<text x="164.1" y="59.6">+5V+3.3V</text>
<text x="61.6" y="60.5">IC3</text>
<text x="91.8" y="64.8">1k</text>
<text x="97.4" y="64.8">R1</text>
<text x="101.6" y="65.1">RX</text>
<text x="131.4" y="61.6">100n</text>
<text x="131.4" y="64.6">C7</text>
<text x="136.6" y="61.6">4u7</text>
<text x="136.6" y="64.6">C6</text>
<text x="143.4" y="61.1">U1</text>
<text x="170.6" y="64.5">100n</text>
<text x="188.5" y="64.4">R6</text>
<text x="198.9" y="61.1">USB4520-03-0-A_REVA</text>
<text x="91.8" y="68.2">1k</text>
<text x="97.4" y="68.2">R2</text>
<text x="101.9" y="68.5">TX</text>
<text x="168.5" y="71.9">RX</text>
<text x="172.1" y="66.6">C2</text>
<text x="177.6" y="70.8">GND</text>
<text x="187.7" y="66.7">5k1</text>
<text x="193" y="70.8">GND</text>
<text x="222.5" y="71.9">SCL</text>
<text x="249.2" y="66.4">+3.3V</text>
<text x="251.5" y="71.9">100n</text>
<text x="257.8" y="66.4">+3.3V</text>
<text x="122.9" y="75.4">D+</text>
<text x="126.3" y="77">D-</text>
<text x="129.6" y="72.5">GND</text>
<text x="130.1" y="76.8">R11</text>
<text x="136.7" y="76.8">27</text>
<text x="168.7" y="73.6">TX</text>
<text x="191.4" y="77">SDA</text>
<text x="193.2" y="73.6">D+</text>
<text x="193.2" y="75.4">D-</text>
<text x="222.3" y="75.4">D+</text>
<text x="222.3" y="73.6">D-</text>
<text x="226.1" y="75.9">5k1</text>
<text x="251.5" y="74.8">C19</text>
<text x="258.9" y="74.9" transform="rotate(-90 258.9 74.9)">D7</text>
<text x="261.4" y="77">10k</text>
<text x="261.7" y="74.7">R17</text>
<text x="92.9" y="78.8">LED1</text>
<text x="92.9" y="82.2">LED2</text>
<text x="121.8" y="80.5">47p</text>
<text x="122.4" y="83.4">C4</text>
<text x="128" y="80.5">47p</text>
<text x="128" y="83.4">C1</text>
<text x="130" y="78.5">R12</text>
<text x="133.1" y="82.2">CBUS1</text>
<text x="133.1" y="80.5">CBUS0</text>
<text x="136.7" y="78.5">27</text>
<text x="165.5" y="78.2">100n</text>
<text x="167" y="80.3">C3</text>
<text x="172" y="78.8">RESET</text>
<text x="183" y="78.4">+5V</text>
<text x="226.4" y="79.4">R5</text>
<text x="230.8" y="82.8">GND</text>
<text x="249.6" y="81.1">GND</text>
<text x="260.1" y="83.9">100n</text>
<text x="266.4" y="80.5">O_RST</text>
<text x="32" y="89.1">Y1OI</text>
<text x="32" y="85.6">Y1IO</text>
<text x="92.9" y="85.6">LED3</text>
<text x="92.9" y="89.1">LED4</text>
<text x="188.2" y="84.5">FB1</text>
<text x="215.4" y="85.6">J1</text>
<text x="260.1" y="86.8">C20</text>
<text x="32" y="92.5">BTN1</text>
<text x="32" y="95.9">BTN2</text>
<text x="122.7" y="91.4">GND</text>
<text x="131.7" y="93.9">+5V</text>
<text x="143.4" y="94.2">FT231XQ-R</text>
<text x="194.9" y="90.8">10n</text>
<text x="194.9" y="93.7">C5</text>
<text x="258.2" y="93.1">GND</text>
<text x="32" y="99.4">BTN3</text>
<text x="134.4" y="99.9">D5</text>
<text x="143.6" y="101.6">R10</text>
<text x="144.1" y="96.5">R9</text>
<text x="144.3" y="99.9">1k</text>
<text x="149.8" y="97.6">CBUS1</text>
<text x="163.9" y="96.5">GND</text>
<text x="193" y="99.9">GND</text>
<text x="32" y="102.8">BTN4</text>
<text x="32" y="106.2">SDA</text>
<text x="95.7" y="105.9">+5V</text>
<text x="102.6" y="104.1">+5V</text>
<text x="134.4" y="105">D6</text>
<text x="144.3" y="105.1">1k</text>
<text x="149.8" y="102.8">CBUS0</text>
<text x="260.1" y="105.7">1u</text>
<text x="260.1" y="107.7">C14</text>
<text x="267.8" y="104.1">U$1</text>
<text x="32" y="109.6">SCL</text>
<text x="32" y="113.1">RESET</text>
<text x="102.2" y="111.3">1u</text>
<text x="107.3" y="111.3">1u</text>
<text x="111.6" y="111.3">4u7</text>
<text x="252.6" y="112.7">+3.3V</text>
<text x="254.9" y="109.1">1u</text>
<text x="254.9" y="111.2">C15</text>
<text x="31.7" y="119.9">100n</text>
<text x="101" y="114.3">C11</text>
<text x="106" y="114.3">C12</text>
<text x="111.2" y="114.3">C13</text>
<text x="126.4" y="116.1">+5V</text>
<text x="135" y="116.1">+5V</text>
<text x="169.2" y="116.5">BTN1</text>
<text x="203.5" y="116.5">LED4</text>
<text x="210.7" y="118.8">390</text>
<text x="210.9" y="115.4">R3</text>
<text x="219.4" y="114.8" transform="rotate(-90 219.4 114.8)">D4</text>
<text x="261.7" y="119.9">O_RST</text>
<text x="32.3" y="122.8">C10</text>
<text x="57.4" y="123.1">ATMEGA328P</text>
<text x="91.9" y="122.2">GND</text>
<text x="102.2" y="122.2">GND</text>
<text x="124.2" y="125">4k7</text>
<text x="124.5" y="122.7">R15</text>
<text x="132.9" y="125">4k7</text>
<text x="133.1" y="122.7">R16</text>
<text x="210.9" y="125.6">R4</text>
<text x="219.4" y="125.1" transform="rotate(-90 219.4 125.1)">D3</text>
<text x="256.5" y="122.2">GND</text>
<text x="261.7" y="123.4">SDA</text>
<text x="261.7" y="121.6">SCL</text>
<text x="33.6" y="129.1">GND</text>
<text x="54.6" y="126.4">+5V</text>
<text x="68" y="128.5">Y1IO</text>
<text x="71.3" y="131.9">6p</text>
<text x="78.3" y="126.2">Y1</text>
<text x="102.2" y="131.9">6p</text>
<text x="105.4" y="128.5">Y1OI</text>
<text x="124.5" y="130.2">SDA</text>
<text x="133.3" y="130.2">SCL</text>
<text x="169.2" y="126.8">BTN2</text>
<text x="203.5" y="126.8">LED3</text>
<text x="210.7" y="129.1">390</text>
<text x="242.9" y="131.3">R14</text>
<text x="249.8" y="131.9">1u</text>
<text x="254.9" y="131.9">1u</text>
<text x="260.1" y="131.9">4u7</text>
<text x="265.2" y="131.9">100n</text>
<text x="274.8" y="129.7" transform="rotate(-90 274.8 129.7)">128X32OLED_BARE</text>
<text x="52.2" y="135.3">10k</text>
<text x="52.5" y="133">R13</text>
<text x="71" y="134.8">C8</text>
<text x="78.3" y="135.3">ECS-160-8-37-CWY-TR3</text>
<text x="101.9" y="134.8">C9</text>
<text x="140.5" y="137.7">IC1</text>
<text x="150.4" y="136.7">+5V</text>
<text x="169.2" y="137.1">BTN3</text>
<text x="203.5" y="137.1">LED2</text>
<text x="210.9" y="135.9">R7</text>
<text x="219.4" y="135.3" transform="rotate(-90 219.4 135.3)">D2</text>
<text x="242.1" y="133.5">560k</text>
<text x="249.8" y="135.3">C21</text>
<text x="254.9" y="135.3">C16</text>
<text x="260.1" y="134.8">C18</text>
<text x="265.2" y="134.8">C17</text>
<text x="58.9" y="138.8">RESET</text>
<text x="102.2" y="142.8">GND</text>
<text x="128" y="140.5">SDA</text>
<text x="128" y="143.9">SCL</text>
<text x="138.6" y="142.8">STLM75</text>
<text x="210.7" y="139.4">390</text>
<text x="263.3" y="142.8">GND</text>
<text x="33.6" y="144.5">GND</text>
<text x="97.2" y="147.4">SCL</text>
<text x="101.8" y="149.4">TP4</text>
<text x="169.2" y="147.4">BTN4</text>
<text x="203.5" y="147.4">LED1</text>
<text x="210.7" y="149.6">390</text>
<text x="210.9" y="146.2">R8</text>
<text x="219.4" y="145.6" transform="rotate(-90 219.4 145.6)">D1</text>
<text x="97.2" y="150.8">SDA</text>
<text x="101.8" y="152.8">TP3</text>
<text x="193" y="154.8">GND</text>
<text x="222.2" y="154.8">GND</text>
<text x="129.6" y="156.5">GND</text>
<text x="150.2" y="156.5">GND</text>
</g>
<g font-size="1.4" fill="#757575">
<text x="38.7" y="64.8">12</text>
<text x="42.1" y="65.6">PB0(ICP1/CLKO/PTCXY)</text>
<text x="69.8" y="65.6">PD0(PTCXY/OC3A/RXD0)</text>
<text x="88.8" y="64.8">30</text>
<text x="154.4" y="65.6">VCCIO</text>
<text x="155.9" y="63.8">VCC</text>
<text x="162.2" y="63.1">12</text>
<text x="162.2" y="64.8">20</text>
<text x="195.3" y="63.1">S1*4</text>
<text x="201.6" y="63.8">SHELL_GND</text>
<text x="38.7" y="68.2">13</text>
<text x="38.7" y="71.7">14</text>
<text x="42.1" y="69">PB1(OC1A/PTCXY)</text>
<text x="70" y="69">PD1(PTCXY/OC4A/TXD0)</text>
<text x="88.8" y="68.2">31</text>
<text x="88.8" y="71.7">32</text>
<text x="140.4" y="71.7">11</text>
<text x="153.4" y="69">3V3OUT</text>
<text x="162.2" y="68.2">10</text>
<text x="162.2" y="71.7">17</text>
<text x="193.3" y="66.5">B1_A12</text>
<text x="196.7" y="71.7">B5</text>
<text x="201.6" y="67.3">GND_B</text>
<text x="210.6" y="67.3">GND_A</text>
<text x="218.7" y="66.5">A1_B12</text>
<text x="218.7" y="71.7">A8</text>
<text x="38.7" y="75.1">15</text>
<text x="42.1" y="72.4">PB2(SS0/OC1B/PTCXY)</text>
<text x="42.1" y="75.9">PB3(MOSI0/TXD1/OC2A/PTCXY)</text>
<text x="66.3" y="72.4">PD2(PTCXY/INT0/OC3B/OC4B)</text>
<text x="70.6" y="75.9">PD3(OC2B/INT1/PTCXY)</text>
<text x="88.8" y="75.1">1</text>
<text x="141.1" y="76.8">9</text>
<text x="141.1" y="75.1">8</text>
<text x="145" y="77.6">USBDM</text>
<text x="145" y="75.9">USBDP</text>
<text x="145" y="72.4">RESET#</text>
<text x="155.3" y="77.6">CTS#</text>
<text x="155.3" y="75.9">RTS#</text>
<text x="155.9" y="74.1">RXD</text>
<text x="156.1" y="72.4">TXD</text>
<text x="162.2" y="73.4">1</text>
<text x="162.2" y="75.1">19</text>
<text x="162.2" y="76.8">6</text>
<text x="196.7" y="73.4">B6</text>
<text x="196.7" y="76.8">B8</text>
<text x="196.7" y="75.1">B7</text>
<text x="201.6" y="74.1">DP2</text>
<text x="201.6" y="72.4">CC2</text>
<text x="201.6" y="77.6">SBU2</text>
<text x="201.6" y="75.9">DN2</text>
<text x="211.8" y="72.4">SBU1</text>
<text x="212.7" y="77.6">CC1</text>
<text x="212.7" y="74.1">DN1</text>
<text x="212.8" y="75.9">DP1</text>
<text x="218.7" y="75.1">A6</text>
<text x="218.7" y="76.8">A5</text>
<text x="218.7" y="73.4">A7</text>
<text x="38.7" y="78.5">16</text>
<text x="38.7" y="82">17</text>
<text x="42.1" y="79.3">PB4(MISO0/RXD1/PTCXY)</text>
<text x="42.1" y="82.7">PB5(PTCXY/XCK1/SCK0)</text>
<text x="72.1" y="82.7">PD5(OC0B/T1/PTCXY)</text>
<text x="72.2" y="79.3">PD4(XCK0/T0/PTCXY)</text>
<text x="88.8" y="78.5">2</text>
<text x="88.8" y="82">9</text>
<text x="140.3" y="80.2">15</text>
<text x="140.3" y="82">14</text>
<text x="141.1" y="83.7">7</text>
<text x="145" y="81">CBUS0</text>
<text x="145" y="82.7">CBUS1</text>
<text x="155" y="82.7">DCD#</text>
<text x="155.1" y="81">DSR#</text>
<text x="155.2" y="79.3">DTR#</text>
<text x="162.2" y="78.5">18</text>
<text x="162.2" y="82">5</text>
<text x="162.2" y="80.2">4</text>
<text x="162.2" y="83.7">2</text>
<text x="194.1" y="82">B4_A9</text>
<text x="201.6" y="82.7">VBUS_B</text>
<text x="209.8" y="82.7">VBUS_A</text>
<text x="218.7" y="82">A4_B9</text>
<text x="39.5" y="85.4">7</text>
<text x="39.5" y="88.8">8</text>
<text x="42.1" y="86.1">(XTAL1/TOSC1)PB6</text>
<text x="42.1" y="89.6">(XTAL2/TOSC2)PB7</text>
<text x="70.5" y="86.1">PD6(OC0A/PTCXY/AIN0)</text>
<text x="74.8" y="89.5">PD7(PTCXY/AIN1)</text>
<text x="88.8" y="85.4">10</text>
<text x="88.8" y="88.8">11</text>
<text x="140.3" y="85.4">16</text>
<text x="145" y="84.4">CBUS2</text>
<text x="145" y="86.1">CBUS3</text>
<text x="156.8" y="84.4">RI#</text>
<text x="38.7" y="92.2">23</text>
<text x="38.7" y="95.7">24</text>
<text x="42.1" y="93">PC0(ADC0/PTCY/MISO1)</text>
<text x="68.3" y="93">PE3(ADC7/PTCY/T3/MOSI1)</text>
<text x="88.8" y="95.7">19</text>
<text x="88.8" y="92.2">22</text>
<text x="155.8" y="91.3">GND</text>
<text x="162.2" y="90.5">3*3</text>
<text x="38.7" y="99.1">25</text>
<text x="42.1" y="99.9">PC2(ADC2/PTCY)</text>
<text x="42.1" y="96.4">PC1(ADC1/PTCY/SCK1)</text>
<text x="68.5" y="96.4">PE2(ADC6/PTCY/ICP3/SS1)</text>
<text x="72.4" y="99.8">PE1(SCL1/T4/PTCXY)</text>
<text x="88.8" y="99.1">6</text>
<text x="38.7" y="106">27</text>
<text x="38.7" y="102.5">26</text>
<text x="42.1" y="106.7">PC4(ADC4/PTCY/SDA0)</text>
<text x="42.1" y="103.3">PC3(ADC3/PTCY)</text>
<text x="67.2" y="103.3">PE0(SDA1/ICP4/ACO/PTCXY)</text>
<text x="83.1" y="106.7">AVCC</text>
<text x="88.8" y="102.5">3</text>
<text x="88.8" y="106">18</text>
<text x="268.7" y="106">P0</text>
<text x="268.7" y="107.7">P1</text>
<text x="38.7" y="112.8">29</text>
<text x="38.7" y="109.4">28</text>
<text x="42.1" y="113.6">PC6(RESET)</text>
<text x="42.1" y="110.2">PC5(ADC5/PTCY/SCL0)</text>
<text x="83.8" y="113.5">GND</text>
<text x="83.9" y="110.1">VCC</text>
<text x="88.8" y="109.4">4</text>
<text x="88.8" y="112.8">5</text>
<text x="268.7" y="109.4">P2</text>
<text x="268.7" y="111.1">P3</text>
<text x="268.7" y="112.8">P4</text>
<text x="38.7" y="116.2">20</text>
<text x="42.1" y="117">AREF</text>
<text x="83" y="117">GND2</text>
<text x="88.8" y="116.2">21</text>
<text x="175.3" y="116.2">2</text>
<text x="179.3" y="117">2</text>
<text x="185.6" y="117">1</text>
<text x="189.6" y="116.2">1</text>
<text x="268.7" y="114.5">P5</text>
<text x="268.7" y="116.2">P6</text>
<text x="268.7" y="117.9">P7</text>
<text x="268.7" y="119.7">P8</text>
<text x="267.9" y="123.1">P10</text>
<text x="268" y="124.8">P11</text>
<text x="268.7" y="121.4">P9</text>
<text x="75.9" y="128.2">1</text>
<text x="79.8" y="129">IN/OUT</text>
<text x="89" y="129">OUT/IN</text>
<text x="97" y="128.2">3</text>
<text x="97" y="131.7">2*2</text>
<text x="175.3" y="126.5">2</text>
<text x="179.3" y="127.3">2</text>
<text x="185.6" y="127.3">1</text>
<text x="189.6" y="126.5">1</text>
<text x="267.9" y="126.5">P12</text>
<text x="267.9" y="128.2">P13</text>
<text x="90.6" y="132.4">GND</text>
<text x="175.3" y="136.8">2</text>
<text x="179.3" y="137.6">2</text>
<text x="185.6" y="137.5">1</text>
<text x="189.6" y="136.8">1</text>
<text x="38.2" y="138.5">2</text>
<text x="42.1" y="139.3">2</text>
<text x="48.5" y="139.3">1</text>
<text x="52.4" y="138.5">1</text>
<text x="133.8" y="143.7">2</text>
<text x="133.8" y="140.3">1</text>
<text x="136.4" y="141">SDA</text>
<text x="143.9" y="141">VDD</text>
<text x="148.8" y="143.7">7</text>
<text x="148.8" y="140.3">8</text>
<text x="133.8" y="147.1">3</text>
<text x="136.4" y="144.4">SCL</text>
<text x="136.4" y="147.9">OS/INT</text>
<text x="145.2" y="144.4">A0</text>
<text x="145.2" y="147.8">A1</text>
<text x="148.8" y="147.1">6</text>
<text x="175.3" y="147.1">2</text>
<text x="179.3" y="147.9">2</text>
<text x="185.6" y="147.8">1</text>
<text x="189.6" y="147.1">1</text>
<text x="133.8" y="150.5">4</text>
<text x="136.4" y="151.3">GND</text>
<text x="145.2" y="151.3">A2</text>
<text x="148.8" y="150.5">5</text>
</g>
</svg>
